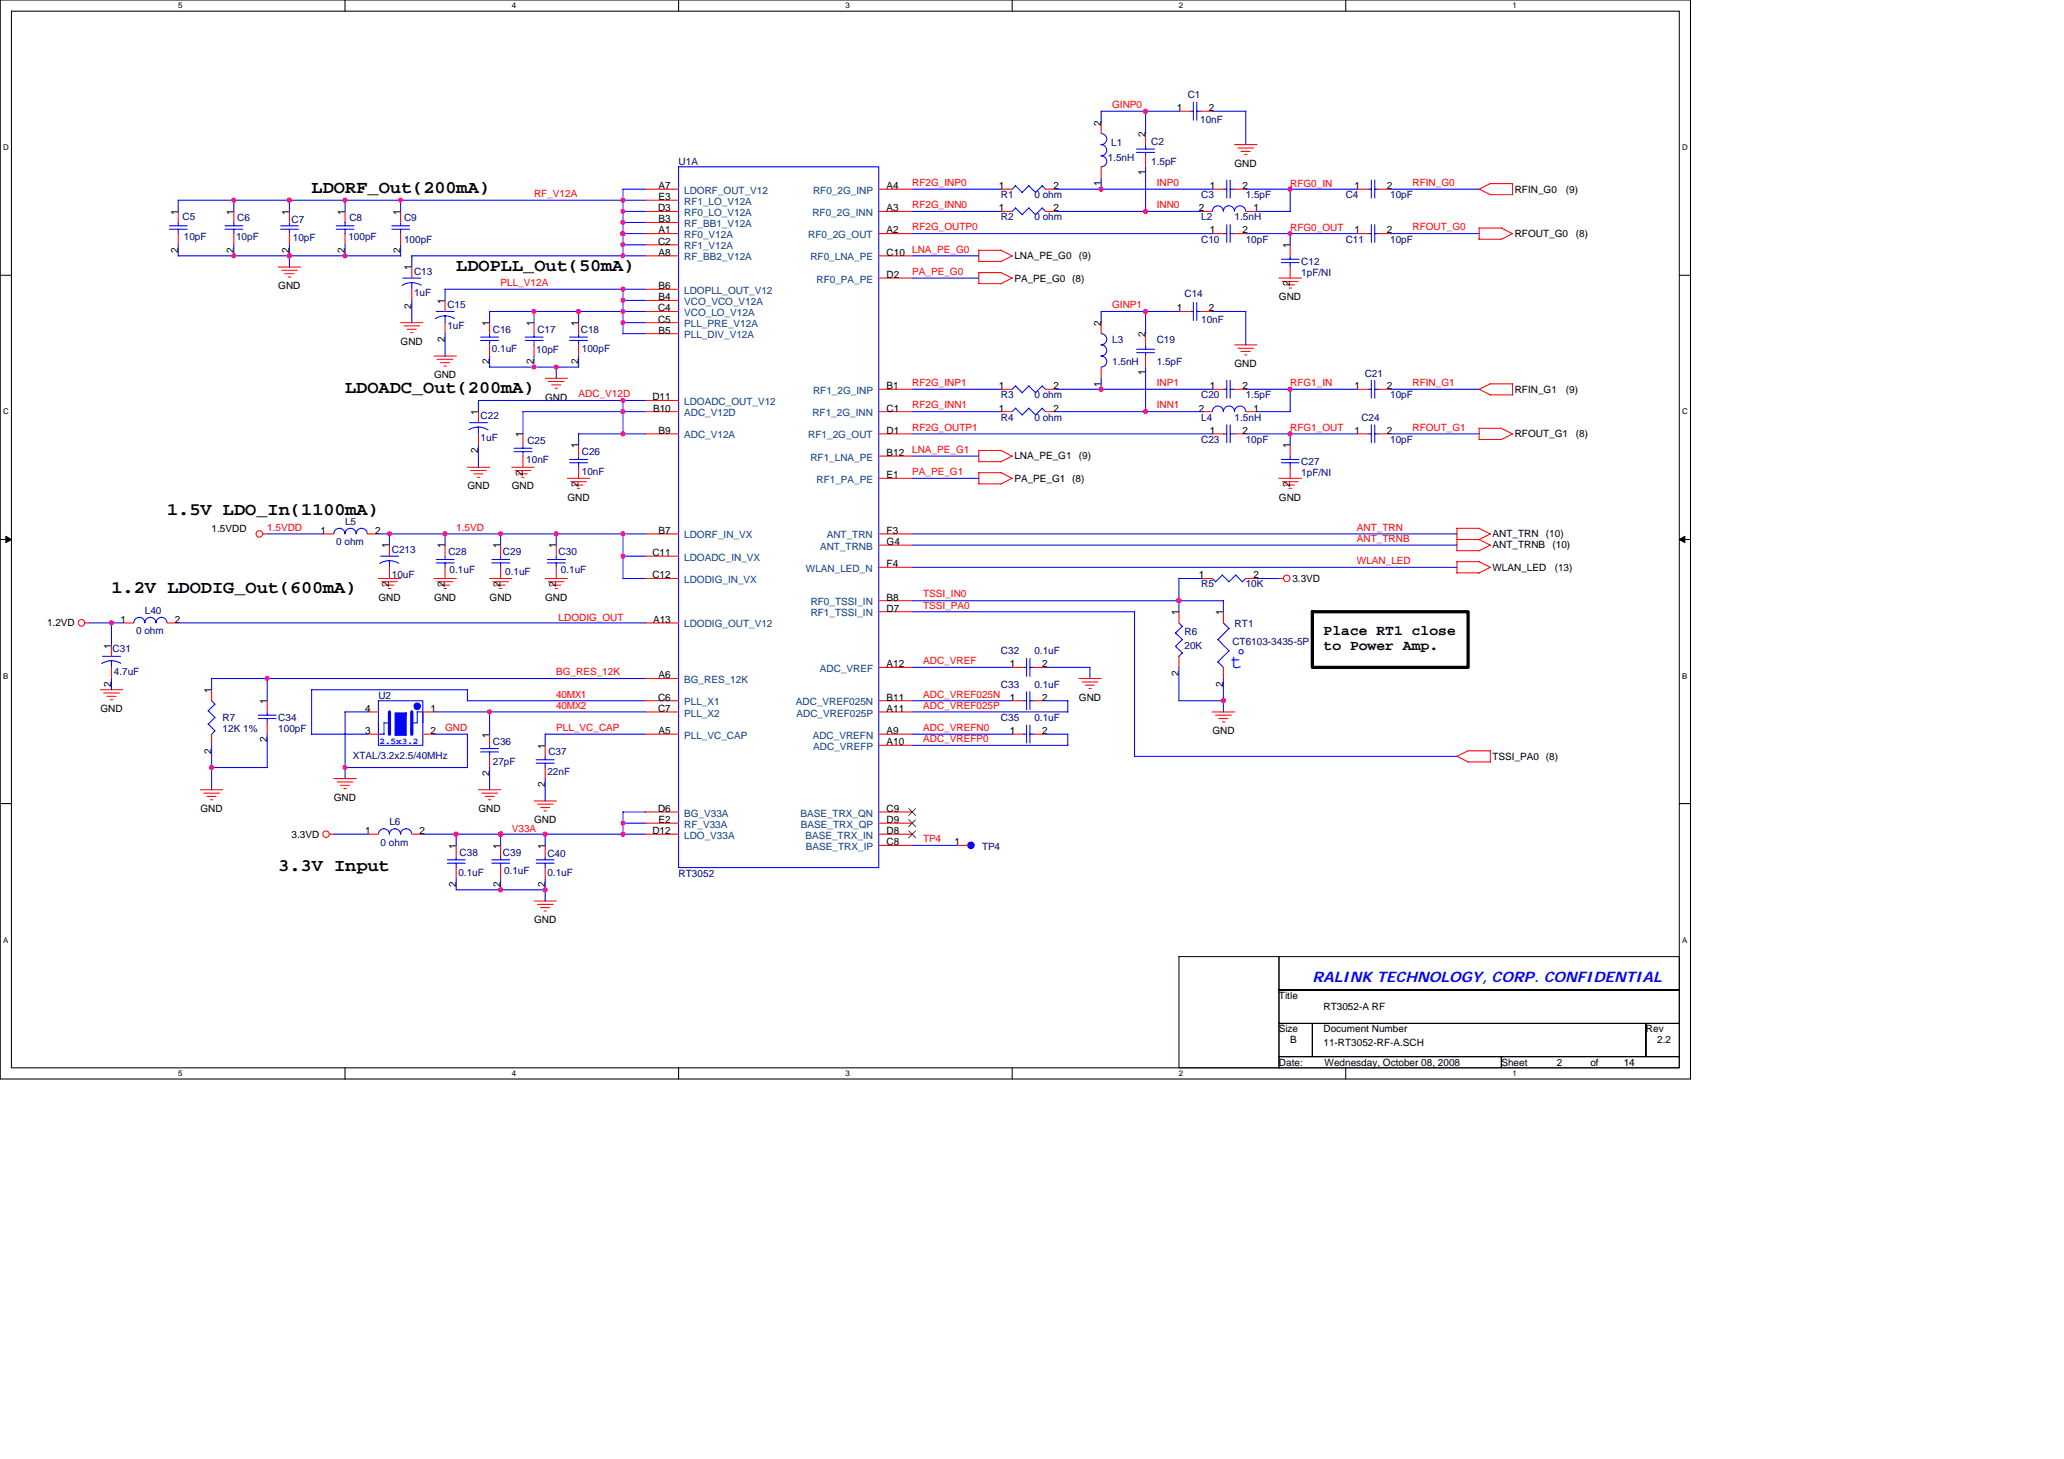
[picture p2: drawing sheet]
<svg xmlns="http://www.w3.org/2000/svg" width="297mm" height="210mm" viewBox="0 0 297 210" stroke-linecap="round" stroke-linejoin="round" font-family="sans-serif">
<path d="M0 0h243.3v155.2h-243.3zM1.6 1.6h240.1v152h-240.1z" fill="none" stroke="#000" stroke-width=".15"/>
<g fill="#fff">
<path d="M25.7 .2h.6v1.2h-.6z"/>
<path d="M25.7 153.8h.6v1.3h-.6z"/>
</g>
<path d="M49.7 0v1.6M49.7 153.6v1.6" fill="none" stroke="#000" stroke-width=".15"/>
<g fill="#fff">
<path d="M73.7 .2h.6v1.2h-.6z"/>
<path d="M73.7 153.8h.6v1.3h-.6z"/>
</g>
<path d="M97.7 0v1.6M97.7 153.6v1.6" fill="none" stroke="#000" stroke-width=".15"/>
<g fill="#fff">
<path d="M121.7 .2h.6v1.2h-.6z"/>
<path d="M121.7 153.8h.6v1.3h-.6z"/>
</g>
<path d="M145.7 0v1.6M145.7 153.6v1.6" fill="none" stroke="#000" stroke-width=".15"/>
<g fill="#fff">
<path d="M169.7 .2h.6v1.2h-.6z"/>
<path d="M169.7 153.8h.6v1.3h-.6z"/>
</g>
<path d="M193.7 0v1.6M193.7 153.6v1.6" fill="none" stroke="#000" stroke-width=".15"/>
<g fill="#fff">
<path d="M217.7 .2h.6v1.2h-.6z"/>
<path d="M217.7 153.8h.6v1.3h-.6z"/>
<path d="M.4 20.6h.8v1.3h-.8z"/>
<path d="M242.1 20.6h.8v1.3h-.8z"/>
<path d="M.4 58.6h.8v1.3h-.8z"/>
<path d="M242.1 58.6h.8v1.3h-.8z"/>
</g>
<path d="M0 39.6h1.6M241.7 39.6h1.6" fill="none" stroke="#000" stroke-width=".15"/>
<g fill="#fff">
<path d="M.4 96.6h.8v1.3h-.8z"/>
<path d="M242.1 96.6h.7v1.3h-.7z"/>
</g>
<path d="M0 77.6h1.6M241.7 77.6h1.6" fill="none" stroke="#000" stroke-width=".15"/>
<path d="M.8 77.2l.8 .4-.8 .5zM241.7 77.6l.8-.4v.9z" fill="#000" stroke="#000" stroke-width=".14"/>
<g fill="#fff">
<path d="M.4 134.6h.8v1.3h-.8z"/>
<path d="M242.1 134.6h.7v1.3h-.7z"/>
</g>
<path d="M0 115.6h1.6M241.7 115.6h1.6M169.7 137.6h14.4v16h-14.4zM184.1 137.6h57.6v4.8h-57.6zM184.1 142.4h57.6v4.8h-57.6zM184.1 147.2h4.8v4.8h-4.8zM184.1 152h32v1.6h-32zM188.9 147.2h48v4.8h-48zM216.1 152h25.6v1.6h-25.6zM236.9 147.2h4.8v4.8h-4.8z" fill="none" stroke="#000" stroke-width=".15"/>
<path d="M188.9 88h22.4v8h-22.4z" fill="none" stroke="#000" stroke-width=".47"/>
<g fill="none" stroke="#f00" stroke-width=".15">
<path d="M158.5 17.6v1.6M164.9 19.2v1.6M169.7 16h1.6M172.9 16h1.6M25.7 30.4v1.6M25.7 33.6v1.6M33.7 30.4v1.6M33.7 33.6v1.6M40 38.4h3.3M40.5 38.9h2.3M41 39.4h1.3M41.5 39.9h.3"/>
<path d="M41.7 30.4v1.6M41.7 33.6v1.6M49.7 30.4v1.6M49.7 33.6v1.6M57.7 30.4v1.6M57.7 33.6v1.6M59.3 38.4v1.6M92.9 33.6h4.8M92.9 30.4h4.8M92.9 27.2h4.8M92.9 36.8h4.8M92.9 28.8h4.8"/>
<path d="M92.9 32h4.8M92.9 35.2h4.8M126.5 33.6h4.8M126.5 30.4h4.8M126.5 27.2h4.8M126.5 36.8h4.8M140.9 36h3.2M140.9 36l-.1 1.6h3.3M144.1 30.4h1.6M144.1 27.2h1.6M144.1 36l1.6 .8M144.1 39.2l1.6 .8"/>
<path d="M144.1 39.2h-3.2v1.6h3.2M145.7 36.8l-1.7 .8M150.5 30.4h1.6M150.5 27.2h1.6M158.5 24v1.6M164.9 22.4v1.6M172.9 30.4h1.6M174.5 33.6h1.6M174.5 27.2h1.6M177.7 20.8h3.2M177.7 33.6h1.6M177.7 27.2h1.6"/>
<path d="M178.2 21.3h2.2M178.6 21.8h1.3M179.1 22.2h.3M179.3 30.4h1.6M185.7 35.2v1.6M185.7 38.4v1.6M195.3 33.6h1.6M195.3 27.2h1.6M198.5 33.6h1.6M198.5 27.2h1.6M212.8 27.2l1.7 .8h3.2M212.9 32.8h3.2"/>
<path d="M212.9 32.8v1.6M214.5 26.4h3.2M214.5 26.4l-1.6 .8M216.1 32.8l1.6 .8M217.7 33.6l-1.7 .8h-3.2M217.7 26.4v1.6M57.7 46.4h3.2M58.1 46.9h2.3M58.6 47.4h1.3M59.1 47.9h.3M59.3 41.6v1.6M62.5 51.2h3.2"/>
<path d="M62.9 51.7h2.3M63.4 52.2h1.3M63.9 52.7h.3M64 43.2v1.6M64 46.4v1.6M68.9 59.2v1.6M70.5 46.4v1.6M70.5 49.6v1.6M76.9 46.4v1.6M76.9 49.6v1.6M78.5 54.4h3.2M78.9 54.9h2.3"/>
<path d="M79.4 55.4h1.3M79.9 55.9h.3M83.3 46.4v1.6M83.3 49.6v1.6M92.9 46.4h4.8M92.9 59.2h4.8M92.9 43.2h4.8M92.9 44.8h4.8M92.9 48h4.8M92.9 41.6h4.8M92.9 57.6h4.8M126.5 40h4.8"/>
<path d="M126.5 59.2h4.8M126.5 56h4.8M144.1 59.2h1.6M144.1 56h1.6M145.7 40l-1.7 .8M150.5 59.2h1.6M150.5 56h1.6M158.5 46.4v1.6M158.5 52.8v1.6M164.9 48v1.6M164.9 51.2v1.6M169.7 44.8h1.6"/>
<path d="M172.9 59.2h1.6M172.9 44.8h1.6M174.5 56h1.6M177.7 49.6h3.2M177.7 56h1.6M178.2 50.1h2.2M178.6 50.6h1.3M179.1 51.1h.3M179.3 59.2h1.6M184.1 40h3.2M184.5 40.5h2.3M185 41h1.3"/>
<path d="M185.5 41.4h.4M195.3 56h1.6M198.5 56h1.6M212.8 56l1.7 .8h3.2M214.5 55.2h3.2M214.5 55.2l-1.6 .8M217.7 55.2v1.6M37.8 76.8h.7M46.5 76.8h1.5M52.8 76.8h1.7M56 78.4v1.6M64 78.4v1.6"/>
<path d="M67.3 67.2h3.2M67.7 67.7h2.3M68.2 68.2h1.3M68.7 68.7h.3M68.9 62.4v1.6M72 78.4v1.6M73.7 67.2h3.2M74.1 67.7h2.3M74.6 68.2h1.3M75.1 68.7h.3M75.3 62.4v1.6M75.3 65.6v1.6"/>
<path d="M80 78.4v1.6M81.7 68.8h3.2M82.1 69.3h2.3M82.6 69.8h1.3M83.1 70.3h.3M83.3 64v1.6M83.3 67.2v1.6M92.9 76.8h4.8M92.9 62.4h4.8M126.5 76.8h4.8M126.5 68.8h4.8M126.5 62.4h4.8"/>
<path d="M126.5 65.6h4.8M126.5 78.4h4.8M144.1 68l1.6 .8-1.7 .8M144.1 64.8l1.6 .8-1.7 .8M144.1 64.8h-3.2v1.6h3.2M144.1 68h-3.2v1.6h3.2M174.5 62.4h1.6M177.7 62.4h1.6M184.1 68.8h3.2M184.5 69.3h2.3M185 69.8h1.3M185.5 70.3h.4"/>
<path d="M185.7 64v1.6M185.7 67.2v1.6M195.3 62.4h1.6M198.5 62.4h1.6M209.7 77.6h3.2l1.6 .8M209.7 79.2h3.2M209.7 76v3.2M209.7 76h3.2l1.6 .8M212.8 63.2h3.3M212.9 61.6v1.6M212.9 61.6h3.2M214.5 78.4l-1.7 .8"/>
<path d="M214.5 76.8l-1.7 .8M216.1 61.6l1.6 .8M217.7 62.4l-1.7 .8M12.2 89.6h.7M14.5 99.2h3.2M14.9 99.7h2.3M16 92.8v1.6M16 96v1.6M17.6 89.6h1.7M24 89.6h1.7M30.5 99.2v1.6M54.5 83.2h3.2"/>
<path d="M54.9 83.7h2.3M55.4 84.2h1.3M55.9 84.7h.3M56 81.6v1.6M62.5 83.2h3.2M62.9 83.7h2.3M63.4 84.2h1.3M63.9 84.7h.3M64 81.6v1.6M70.5 83.2h3.2M70.9 83.7h2.3M71.4 84.2h1.3"/>
<path d="M71.9 84.7h.3M72 81.6v1.6M78.5 83.2h3.2M78.9 83.7h2.3M79.4 84.2h1.3M79.9 84.7h.3M80 81.6v1.6M92.9 83.2h4.8M92.9 89.6h4.8M92.9 97.6h4.8M92.9 80h4.8M126.5 96h4.8"/>
<path d="M126.5 86.4h4.8M126.5 81.6h4.8M126.5 88h4.8M145.7 96h1.6M148.9 96h1.6M155.3 97.6h3.2M155.7 98.1h2.3M156.2 98.6h1.3M156.7 99.1h.4M169.7 88v1.6M169.7 94.4v1.6M172.9 83.2h1.6"/>
<path d="M176.1 88v1.6M176.1 96v1.6M179.3 83.2h1.6M184 83.2h.7M209.7 82.4h3.2M214.5 81.6l-1.7 .8M214.5 81.6l-1.6-.8h-3.2v1.6M15.4 100.2h1.3M15.9 100.7h.3M28.8 113.6h3.3M29.3 114.1h2.3M29.8 114.6h1.3"/>
<path d="M30.3 115.1h.3M30.5 105.6v1.6M38.5 100.8v1.6M38.5 104v1.6M48 112h3.3M48.5 112.5h2.3M49 113h1.3M49.5 113.5h.3M52.8 102.4h1.7M52.8 105.6h1.7M60.9 102.4h1.6M60.9 105.6h1.6"/>
<path d="M68.9 113.6h3.2M69.3 114.1h2.3M69.8 114.6h1.3M70.3 115.1h.3M70.5 105.6v1.6M70.5 108.8v1.6M76.9 115.2h3.2M77.3 115.7h2.3M77.8 116.2h1.3M78.3 116.7h.3M78.5 107.2v1.6M78.5 110.4v1.6"/>
<path d="M92.9 102.4h4.8M92.9 105.6h4.8M92.9 116.8h4.8M92.9 118.4h4.8M92.9 100.8h4.8M126.5 102.4h4.8M126.5 105.6h4.8M126.5 116.8h4.8M126.5 118.4h4.8M126.5 100.8h4.8M126.5 107.2h4.8M145.7 105.6h1.6"/>
<path d="M145.7 100.8h1.6M148.9 105.6h1.6M148.9 100.8h1.6M174.5 102.4h3.2M174.9 102.9h2.3M175.4 103.4h1.3M175.9 103.9h.4M211.3 108h3.2M211.3 108l-1.6 .8M214.5 108v1.6h-3.2l-1.6-.8M47.4 120h.7M52.8 120h1.7"/>
<path d="M59.3 120h1.6M65.7 121.6v1.6M65.7 124.8v1.6M72 121.6v1.6M72 124.8v1.6M76.9 129.6h3.2M77.3 130.1h2.3M77.8 130.6h1.3M78.3 131.1h.3M78.5 121.6v1.6M78.5 124.8v1.6M92.9 120h4.8"/>
<path d="M126.5 120h4.8M126.5 121.6h4.8M137.7 121.6h1.6"/>
<circle cx="37.3" cy="76.8" r=".47"/>
<circle cx="11.7" cy="89.6" r=".47"/>
<circle cx="185.2" cy="83.2" r=".47"/>
<circle cx="46.9" cy="120" r=".47"/>
</g>
<g fill="#00f" stroke="#00f" stroke-width=".15">
<path d="M56.9 102.6v3.2h1.6v-3.2z" fill-rule="evenodd"/>
<circle cx="139.7" cy="121.6" r=".47"/>
<circle cx="60" cy="101.6" r=".47"/>
</g>
<g fill="none" stroke="#00f" stroke-width=".15">
<path d="M158.5 19.2a.79 .79 0 0 1 .8 .8 .79 .79 0 0 1-.8 .8 .8 .8 0 0 1 .8 .8 .8 .8 0 0 1-.8 .8 .79 .79 0 0 1 .8 .8 .79 .79 0 0 1-.8 .8M164.9 16v3.2M169.7 16h-11.2v1.6M171.3 16h.4M171.7 14.7v2.6M172.2 14.7v2.6M172.2 16h.7M174.5 16h4.8M179.3 16v4.8M24.4 32.5h2.5M24.4 33h2.5M25.7 32v.5"/>
<path d="M25.7 33v.6M25.7 35.2v1.6M25.7 36.8h32M32.4 32.5h2.5M32.4 33h2.5M33.7 28.8v1.6M33.7 32v.5M33.7 33v.6M33.7 35.2v1.6M40.4 32.5h2.5M40.4 33h2.5M41.7 28.8v1.6"/>
<path d="M41.7 32v.5M41.7 33v.6M41.7 35.2v3.2M48.4 32.5h2.5M48.4 33h2.5M49.7 28.8v1.6M49.7 32v.5M49.7 33v.6M49.7 35.2v1.6M56.4 32.5h2.5M56.4 33h2.5M57.7 28.8v1.6"/>
<path d="M57.7 32v.5M57.7 33v.6M57.7 35.2v1.6M89.7 33.6h3.2M89.7 30.4h3.2M89.7 35.2h3.2M89.7 32h3.2M92.9 27.2h-3.2v9.6M92.9 28.8h-67.2v1.6M92.9 36.8h-33.6v1.6M97.7 24h28.8v100.8h-28.8zM131.3 33.6h43.2"/>
<path d="M131.3 27.2h12.8M131.3 30.4h12.8M131.3 36.8h9.6M146.2 29.9l.9 1M146.2 29.9l-.5 .5M146.2 26.7l-.5 .5M148.1 29.9l1 1M148.1 26.7l1 1M148.1 29.9l-1 1M148.1 26.7l-1 1-.9-1M150 29.9l.5 .5M150 26.7l.5 .5"/>
<path d="M150 29.9l-1 1M150 26.7l-1 1M152.1 27.2h22.4M152.1 30.4h20.8M158.5 25.6v1.6M163.6 21.9h2.6M163.6 21.4h2.6M164.9 20.8v.6M164.9 21.9v.5M164.9 24v6.4M174.5 30.4a.79 .79 0 0 1 .8-.8 .79 .79 0 0 1 .8 .8 .8 .8 0 0 1 .8-.8 .8 .8 0 0 1 .8 .8 .8 .8 0 0 1 .8-.8 .8 .8 0 0 1 .8 .8M176 33.6h.5"/>
<path d="M176 27.2h.5M176.5 25.9v2.6M176.5 32.3v2.6M177 33.6h.7M177 25.9v2.6M177 32.3v2.6M177 27.2h.7M179.3 33.6h16M179.3 27.2h16M180.9 30.4h4.8M184.4 37.3h2.6M184.4 37.8h2.6"/>
<path d="M185.7 27.2v3.2M185.7 33.6v1.6M185.7 36.8v.5M185.7 37.8v.6M196.8 33.6h.6M196.8 27.2h.6M197.4 25.9v2.6M197.4 32.3v2.6M197.8 33.6h.7M197.8 25.9v2.6M197.8 32.3v2.6M197.8 27.2h.7"/>
<path d="M200.1 33.6h12.8M200.1 27.2h12.8M58 40h2.6M59.3 40.7v.9M59.3 43.2v3.2M60.6 41l-.6-.2-.8-.1a2.43 2.43 0 0 0-1.3 .4M62.7 45.8a2.43 2.43 0 0 1 1.3-.4l.8 .1 .6 .3M62.8 44.8h2.6M64 45.4v1M64 48v3.2M69.2 48.5h2.6M69.2 49h2.6"/>
<path d="M70.5 48v.5M70.5 49v.6M70.5 51.2v1.6h12.8M75.6 48.5h2.6M75.6 49h2.6M76.9 44.8v1.6M76.9 48v.5M76.9 49v.6M76.9 51.2v1.6M80 52.8v1.6M82 48.5h2.6M82 49h2.6"/>
<path d="M83.3 44.8v1.6M83.3 48v.5M83.3 49v.6M83.3 51.2v1.6M89.7 41.6v6.4M89.7 57.6v4.8M89.7 43.2h3.2M89.7 48h3.2M89.7 46.4h3.2M92.9 44.8h-22.4v1.6M92.9 41.6h-28.9v1.6M92.9 57.6h-24v1.6"/>
<path d="M92.9 59.2h-17.6v3.2M131.3 56h12.8M131.3 40h9.6M131.3 59.2h12.8M146.2 58.7l.9 1M146.2 55.5l.9 1M146.2 58.7l-.5 .5M146.2 55.5l-.5 .5M148.1 58.7l1 1M148.1 55.5l1 1M148.1 58.7l-1 1M148.1 55.5l-1 1"/>
<path d="M150 58.7l.5 .5M150 55.5l.5 .5M150 58.7l-1 1M150 55.5l-1 1M152.1 56h22.4M152.1 59.2h20.8M158.5 48a.8 .8 0 0 1 .8 .8 .8 .8 0 0 1-.8 .8 .8 .8 0 0 1 .8 .8 .8 .8 0 0 1-.8 .8 .79 .79 0 0 1 .8 .8 .79 .79 0 0 1-.8 .8M158.5 54.4v1.6M163.6 50.7h2.6M163.6 50.2h2.6M164.9 44.8v3.2M164.9 49.6v.6"/>
<path d="M164.9 50.7v.5M164.9 52.8v6.4M169.7 44.8h-11.2v1.6M171.3 44.8h.4M171.7 43.5v2.6M172.2 44.8h.7M172.2 43.5v2.6M174.5 59.2a.79 .79 0 0 1 .8-.8 .79 .79 0 0 1 .8 .8 .8 .8 0 0 1 .8-.8 .8 .8 0 0 1 .8 .8 .8 .8 0 0 1 .8-.8 .8 .8 0 0 1 .8 .8M174.5 44.8h4.8M176 56h.5M176.5 54.7v2.6M177 54.7v2.6"/>
<path d="M177 56h.7M179.3 56h16M179.3 44.8v4.8M180.9 59.2h4.8M185.7 56v3.2M196.8 56h.6M197.4 54.7v2.6M197.8 54.7v2.6M197.8 56h.7M200.1 56h12.8M38.5 76.8h8M48 76.8a.8 .8 0 0 1 .8-.8 .8 .8 0 0 1 .9 .8 .8 .8 0 0 1 .8-.8 .8 .8 0 0 1 .8 .8 .79 .79 0 0 1 .8-.8 .79 .79 0 0 1 .7 .8"/>
<path d="M54.5 76.8h38.4M56 76.8v1.6M64 76.8v1.6M64 80v.5M67.5 61.8a2.43 2.43 0 0 1 1.3-.4l.8 .1 .6 .3M67.6 60.8h2.6M68.9 61.4v1M68.9 64v3.2M72 76.8v1.6M72 80v.5M74 64.5h2.6M74 65h2.6"/>
<path d="M75.3 64v.5M75.3 65v.6M80 76.8v1.6M80 80v.5M82 66.1h2.6M82 66.6h2.6M83.3 65.6v.5M83.3 66.6v.6M89.7 76.8v6.4M92.9 62.4h-9.6v1.6M131.3 62.4h43.2M131.3 78.4h78.4"/>
<path d="M131.3 76.8h78.4M131.3 65.6h9.6M131.3 68.8h9.6M176 62.4h.5M176.5 61.1v2.6M177 61.1v2.6M177 62.4h.7M179.3 62.4h16M184.4 66.1h2.6M184.4 66.6h2.6M185.7 62.4v1.6M185.7 65.6v.5"/>
<path d="M185.7 66.6v.6M196.8 62.4h.6M197.4 61.1v2.6M197.8 61.1v2.6M197.8 62.4h.7M200.1 62.4h12.8M12.8 89.6h4.8M14.8 94.4h2.6M16 89.6v3.2M16 95.1v.9M16 97.6v1.7M17.4 95.4l-.6-.2-.8-.1a2.43 2.43 0 0 0-1.4 .4"/>
<path d="M19.3 89.6a.79 .79 0 0 1 .8-.8 .79 .79 0 0 1 .7 .8 .8 .8 0 0 1 .9-.8 .8 .8 0 0 1 .8 .8 .79 .79 0 0 1 .7-.8 .79 .79 0 0 1 .8 .8M25.7 89.6h67.2M38.5 97.6v3.2M54.8 80h2.6M56 80.7v.9M57.4 81l-.6-.2-.8-.1a2.43 2.43 0 0 0-1.4 .4M62.8 80.5h2.6M62.8 81h2.6M64 81v.6M70.8 80.5h2.6M70.8 81h2.6M72 81v.6"/>
<path d="M78.8 80.5h2.6M78.8 81h2.6M80 81v.6M89.7 80h3.2M89.7 83.2h3.2M92.9 97.6h-62.4v1.7M131.3 96h14.4M131.3 86.4h44.8M131.3 81.6h78.4M131.3 88h32M147.3 96h.4M147.7 94.7v2.6"/>
<path d="M147.7 99.5v2.6M148.2 94.7v2.6M148.2 99.5v2.6M148.2 96h.7M150.5 96h6.4v1.6M163.3 88v20.8h46.4M169.2 91.1l1 .9M169.2 93l1 1M169.7 89.6l.5 .5M169.7 96v4.8M170.2 90.1l-1 1M170.2 92l-1 1"/>
<path d="M170.2 93.9l-.6 .5M172.9 83.2h-3.2v4.8M174.5 83.2l.5 .5M175.3 92l1.6 1.6M175.3 95.2l.8 .8M175.9 82.7l1 1M175.9 82.7l-1 1M176.1 89.6l.8 .8M176.1 86.4v1.6M176.1 97.6v4.8M176.9 90.4l-1.6 1.6M176.9 93.6l-1.6 1.6"/>
<path d="M177.8 82.7l1 1M177.9 82.7l-1 1M179.3 83.2l-.5 .5M180.9 83.2h3.2M30 102.3l.9 1M30 104.2l.9 1M30.5 100.8l.4 .5M30.5 107.2v6.4M30.5 110.4h8M30.9 101.3l-1 1M30.9 103.2l-1 1M30.9 105.1l-.5 .5"/>
<path d="M37.2 102.9h2.5M37.2 103.4h2.5M38.5 102.4v.5M38.5 103.4v.6M38.5 105.6v4.8M49.7 110.4h17.6M52.9 102.4h-3.2v9.6M54.5 100.8h6.4v6.4h-6.4zM54.5 120a.79 .79 0 0 1 .8-.8 .79 .79 0 0 1 .7 .8 .81 .81 0 0 1 .9-.8 .81 .81 0 0 1 .8 .8 .81 .81 0 0 1 .8-.8 .81 .81 0 0 1 .8 .8M54.5 104v1.6h.8M55.3 104h.8M55.3 104v1.6"/>
<path d="M60 102.4h.9v1.6M60 102.4v1.6h-.8M62.5 105.6h4.8v4.8M62.5 102.4h30.4M67.3 100.8v-1.6h-22.5v6.4h8.1M67.3 100.8h25.6M69.2 107.7h2.6M69.2 108.2h2.6M70.5 102.4v3.2M70.5 107.2v.5M70.5 108.2v.6M70.5 110.4v3.2"/>
<path d="M77.2 109.3h2.6M77.2 109.8h2.6M78.5 105.6h14.4M78.5 105.6v1.6M78.5 108.8v.5M78.5 109.8v.6M78.5 112v3.3M89.7 118.4h3.2M92.9 116.8h-3.2v3.2M131.3 105.6h14.4M131.3 102.4h22.4M131.3 100.8h14.4"/>
<path d="M131.3 107.2h22.4M147.3 105.6h.4M147.3 100.8h.4M147.7 104.3v2.6M148.2 105.6h.7M148.2 104.3v2.6M148.2 100.8h.7M150.5 105.6h3.2M150.5 100.8h3.2M153.7 100.8v1.6M153.7 105.6v1.7M169.7 100.8h6.4"/>
<path d="M48 120h4.9M60.9 120h32M64.4 123.7h2.5M64.4 124.2h2.5M65.7 120v1.6M65.7 123.2v.5M65.7 124.2v.6M65.7 126.4v1.6M65.7 128h12.8M70.8 123.7h2.6M70.8 124.2h2.6M72 120v1.6"/>
<path d="M72 123.2v.5M72 124.2v.6M72 126.4v1.6M77.2 123.7h2.6M77.2 124.2h2.6M78.5 120v1.6M78.5 123.2v.5M78.5 124.2v.6M78.5 126.4v3.2M131.3 121.6h6.4"/>
<circle cx="178.6" cy="93.8" r=".32"/>
</g>
<path d="M56 102.4v3.2M59.3 102.4v3.2" fill="none" stroke="#00f" stroke-width=".47"/>
<path d="M130.8 116.3l1 1M130.8 117.9l1 1M130.8 119.5l1 1M131.8 116.3l-1 1M131.8 117.9l-1 1M131.8 119.5l-1 1" fill="none" stroke="#804000" stroke-width=".14"/>
<g fill="#f0f" stroke="#f0f" stroke-width=".15">
<circle cx="185.7" cy="27.2" r=".32"/>
<circle cx="164.9" cy="30.4" r=".31"/>
<circle cx="164.8" cy="16" r=".32"/>
<circle cx="185.7" cy="33.6" r=".31"/>
<circle cx="33.6" cy="36.8" r=".31"/>
<circle cx="158.5" cy="27.2" r=".32"/>
<circle cx="89.6" cy="33.6" r=".31"/>
<circle cx="89.6" cy="35.2" r=".32"/>
<circle cx="57.6" cy="28.8" r=".31"/>
<circle cx="49.6" cy="28.8" r=".31"/>
<circle cx="33.6" cy="28.8" r=".31"/>
<circle cx="89.6" cy="28.8" r=".31"/>
<circle cx="89.6" cy="36.8" r=".31"/>
<circle cx="89.6" cy="57.6" r=".31"/>
<circle cx="89.6" cy="30.4" r=".31"/>
<circle cx="89.6" cy="46.4" r=".31"/>
<circle cx="76.8" cy="44.8" r=".31"/>
<circle cx="83.2" cy="44.8" r=".31"/>
<circle cx="38.4" cy="97.6" r=".31"/>
<circle cx="169.7" cy="86.4" r=".31"/>
<circle cx="89.6" cy="120" r=".32"/>
<circle cx="89.6" cy="32" r=".32"/>
<circle cx="89.6" cy="41.6" r=".31"/>
<circle cx="89.6" cy="118.4" r=".31"/>
<circle cx="70.4" cy="102.4" r=".31"/>
<circle cx="41.6" cy="28.8" r=".31"/>
<circle cx="89.6" cy="43.2" r=".32"/>
<circle cx="185.7" cy="62.4" r=".31"/>
<circle cx="185.7" cy="56" r=".32"/>
<circle cx="158.5" cy="56" r=".32"/>
<circle cx="164.8" cy="59.2" r=".32"/>
<circle cx="164.9" cy="44.8" r=".31"/>
<circle cx="80.1" cy="76.8" r=".31"/>
<circle cx="72.1" cy="76.8" r=".31"/>
<circle cx="89.6" cy="76.8" r=".31"/>
<circle cx="89.6" cy="80" r=".32"/>
<circle cx="56" cy="76.8" r=".31"/>
<circle cx="89.6" cy="44.8" r=".31"/>
<circle cx="64.1" cy="76.8" r=".31"/>
<circle cx="16" cy="89.6" r=".31"/>
<circle cx="65.6" cy="120" r=".32"/>
<circle cx="72" cy="120" r=".32"/>
<circle cx="72" cy="128" r=".32"/>
<circle cx="78.4" cy="128" r=".32"/>
<circle cx="78.4" cy="120" r=".32"/>
<circle cx="49.6" cy="110.4" r=".31"/>
<circle cx="30.4" cy="110.4" r=".31"/>
<circle cx="89.6" cy="59.2" r=".32"/>
<circle cx="41.6" cy="36.8" r=".31"/>
<circle cx="176.1" cy="100.8" r=".31"/>
<circle cx="49.6" cy="36.8" r=".31"/>
<circle cx="89.6" cy="62.4" r=".31"/>
<circle cx="76.8" cy="52.8" r=".31"/>
<circle cx="80.1" cy="52.8" r=".31"/>
</g>
<text font-size="2.9" fill="#00f" x="177" y="96.1">t</text>
<g font-size="2.6">
<text x="44.8" y="27.7">LDORF_Out(200mA)</text>
<text x="65.7" y="38.9">LDOPLL_Out(50mA)</text>
<text x="49.7" y="56.6">LDOADC_Out(200mA)</text>
<text x="24" y="74.1">1.5V LDO_In(1100mA)</text>
<text x="16" y="85.4">1.2V LDODIG_Out(600mA)</text>
<text x="40" y="125.4">3.3V Input</text>
</g>
<g font-size="2.1">
<text x="190.5" y="91.4">Place RT1 close</text>
<text x="190.5" y="93.5">to Power Amp.</text>
</g>
<text font-size="2.1" fill="#00f" x="188.9" y="141.3">RALINK TECHNOLOGY, CORP. CONFIDENTIAL</text>
<g font-size="1.4" fill="#f00">
<text x="160.1" y="15.5">GINP0</text>
<text x="76.9" y="28.3">RF_V12A</text>
<text x="131.3" y="30">RF2G_INN0</text>
<text x="131.3" y="26.7">RF2G_INP0</text>
<text x="166.5" y="26.7">INP0</text>
<text x="166.5" y="30">INN0</text>
<text x="185.7" y="26.9">RFG0_IN</text>
<text x="203.3" y="26.7">RFIN_G0</text>
<text x="131.3" y="33.1">RF2G_OUTP0</text>
<text x="185.7" y="33.3">RFG0_OUT</text>
<text x="203.3" y="33.1">RFOUT_G0</text>
<text x="72" y="41.1">PLL_V12A</text>
<text x="131.3" y="39.5">PA_PE_G0</text>
<text x="131.3" y="36.3">LNA_PE_G0</text>
<text x="160.1" y="44.3">GINP1</text>
<text x="83.3" y="57.1">ADC_V12D</text>
<text x="131.3" y="55.5">RF2G_INP1</text>
<text x="131.3" y="58.7">RF2G_INN1</text>
<text x="166.5" y="58.7">INN1</text>
<text x="166.5" y="55.5">INP1</text>
<text x="185.7" y="55.5">RFG1_IN</text>
<text x="203.3" y="55.5">RFIN_G1</text>
<text x="131.3" y="65.2">LNA_PE_G1</text>
<text x="131.3" y="62">RF2G_OUTP1</text>
<text x="185.7" y="62">RFG1_OUT</text>
<text x="203.3" y="62">RFOUT_G1</text>
<text x="131.3" y="68.3">PA_PE_G1</text>
<text x="38.5" y="76.3">1.5VDD</text>
<text x="65.7" y="76.3">1.5VD</text>
<text x="195.3" y="76.3">ANT_TRN</text>
<text x="195.3" y="78">ANT_TRNB</text>
<text x="195.3" y="81.2">WLAN_LED</text>
<text x="80.4" y="89.3">LDODIG_OUT</text>
<text x="132.9" y="87.5">TSSI_PA0</text>
<text x="132.9" y="86">TSSI_IN0</text>
<text x="132.9" y="95.5">ADC_VREF</text>
<text x="80" y="97.2">BG_RES_12K</text>
<text x="80" y="100.4">40MX1</text>
<text x="80" y="102">40MX2</text>
<text x="132.9" y="100.4">ADC_VREF025N</text>
<text x="132.9" y="102">ADC_VREF025P</text>
<text x="64" y="105.2">GND</text>
<text x="80" y="105.2">PLL_VC_CAP</text>
<text x="132.9" y="105.2">ADC_VREFN0</text>
<text x="132.9" y="106.7">ADC_VREFP0</text>
<text x="73.7" y="119.7">V33A</text>
<text x="132.9" y="121.2">TP4</text>
</g>
<g font-size="1.4">
<text x="169.4" y="16">1</text>
<text x="174" y="16">2</text>
<text x="158.5" y="18.1" transform="rotate(-90 158.5 18.1)">2</text>
<text x="164.8" y="19.7" transform="rotate(-90 164.8 19.7)">2</text>
<text x="94.8" y="28.8">E3</text>
<text x="94.8" y="27.2">A7</text>
<text x="127.6" y="27.2">A4</text>
<text x="143.7" y="27.2">1</text>
<text x="151.6" y="27.2">2</text>
<text x="158.5" y="26.8" transform="rotate(-90 158.5 26.8)">1</text>
<text x="164.8" y="25.2" transform="rotate(-90 164.8 25.2)">1</text>
<text x="174.1" y="27.2">1</text>
<text x="177.7" y="24">GND</text>
<text x="178.8" y="27.2">2</text>
<text x="194.9" y="27.2">1</text>
<text x="199.6" y="27.2">2</text>
<text x="218" y="27.7">RFIN_G0</text>
<text x="225.4" y="27.7">(9)</text>
<text x="25.6" y="30.9" transform="rotate(-90 25.6 30.9)">1</text>
<text x="33.6" y="30.9" transform="rotate(-90 33.6 30.9)">1</text>
<text x="41.6" y="30.9" transform="rotate(-90 41.6 30.9)">1</text>
<text x="49.6" y="30.9" transform="rotate(-90 49.6 30.9)">1</text>
<text x="57.6" y="30.9" transform="rotate(-90 57.6 30.9)">1</text>
<text x="94.7" y="30.4">D3</text>
<text x="94.7" y="35.2">C2</text>
<text x="94.8" y="32">B3</text>
<text x="94.8" y="33.6">A1</text>
<text x="127.6" y="30.4">A3</text>
<text x="127.6" y="33.6">A2</text>
<text x="143.7" y="30.4">1</text>
<text x="151.6" y="30.4">2</text>
<text x="172.5" y="30.4">2</text>
<text x="174.1" y="33.6">1</text>
<text x="178.8" y="33.6">2</text>
<text x="180.4" y="30.4">1</text>
<text x="185.6" y="35.7" transform="rotate(-90 185.6 35.7)">1</text>
<text x="194.9" y="33.6">1</text>
<text x="199.6" y="33.6">2</text>
<text x="218" y="34.1">RFOUT_G0</text>
<text x="226.8" y="34.1">(8)</text>
<text x="25.6" y="36.4" transform="rotate(-90 25.6 36.4)">2</text>
<text x="33.6" y="36.4" transform="rotate(-90 33.6 36.4)">2</text>
<text x="40" y="41.6">GND</text>
<text x="41.6" y="36.4" transform="rotate(-90 41.6 36.4)">2</text>
<text x="49.6" y="36.4" transform="rotate(-90 49.6 36.4)">2</text>
<text x="57.6" y="36.4" transform="rotate(-90 57.6 36.4)">2</text>
<text x="59.2" y="38.9" transform="rotate(-90 59.2 38.9)">1</text>
<text x="94.8" y="41.6">B6</text>
<text x="94.8" y="36.8">A8</text>
<text x="127.6" y="36.8">C10</text>
<text x="127.6" y="40">D2</text>
<text x="146" y="37.3">LNA_PE_G0</text>
<text x="146" y="40.5">PA_PE_G0 (8)</text>
<text x="155.3" y="37.3">(9)</text>
<text x="185.6" y="41.2" transform="rotate(-90 185.6 41.2)">2</text>
<text x="59.2" y="44.4" transform="rotate(-90 59.2 44.4)">2</text>
<text x="64" y="43.7" transform="rotate(-90 64 43.7)">1</text>
<text x="70.4" y="46.9" transform="rotate(-90 70.4 46.9)">1</text>
<text x="76.8" y="46.9" transform="rotate(-90 76.8 46.9)">1</text>
<text x="83.2" y="46.9" transform="rotate(-90 83.2 46.9)">1</text>
<text x="94.7" y="44.8">C4</text>
<text x="94.7" y="46.4">C5</text>
<text x="94.8" y="43.2">B4</text>
<text x="94.8" y="48">B5</text>
<text x="158.5" y="46.9" transform="rotate(-90 158.5 46.9)">2</text>
<text x="169.4" y="44.8">1</text>
<text x="174" y="44.8">2</text>
<text x="184.1" y="43.2">GND</text>
<text x="57.7" y="49.6">GND</text>
<text x="64" y="49.2" transform="rotate(-90 64 49.2)">2</text>
<text x="70.4" y="52.4" transform="rotate(-90 70.4 52.4)">2</text>
<text x="76.8" y="52.4" transform="rotate(-90 76.8 52.4)">2</text>
<text x="83.2" y="52.4" transform="rotate(-90 83.2 52.4)">2</text>
<text x="164.8" y="48.5" transform="rotate(-90 164.8 48.5)">2</text>
<text x="177.7" y="52.8">GND</text>
<text x="62.5" y="54.4">GND</text>
<text x="68.8" y="59.7" transform="rotate(-90 68.8 59.7)">1</text>
<text x="78.5" y="57.6">GND</text>
<text x="93.9" y="57.6">D11</text>
<text x="94" y="59.2">B10</text>
<text x="127.6" y="56">B1</text>
<text x="127.6" y="59.2">C1</text>
<text x="143.7" y="59.2">1</text>
<text x="143.7" y="56">1</text>
<text x="151.6" y="59.2">2</text>
<text x="151.6" y="56">2</text>
<text x="158.5" y="55.6" transform="rotate(-90 158.5 55.6)">1</text>
<text x="164.8" y="54" transform="rotate(-90 164.8 54)">1</text>
<text x="172.5" y="59.2">2</text>
<text x="174.1" y="56">1</text>
<text x="178.8" y="56">2</text>
<text x="180.4" y="59.2">1</text>
<text x="194.9" y="56">1</text>
<text x="199.6" y="56">2</text>
<text x="218" y="56.5">RFIN_G1</text>
<text x="225.4" y="56.5">(9)</text>
<text x="68.8" y="65.2" transform="rotate(-90 68.8 65.2)">2</text>
<text x="75.2" y="62.9" transform="rotate(-90 75.2 62.9)">1</text>
<text x="83.2" y="64.5" transform="rotate(-90 83.2 64.5)">1</text>
<text x="94.8" y="62.4">B9</text>
<text x="127.6" y="62.4">D1</text>
<text x="127.6" y="65.6">B12</text>
<text x="174.1" y="62.4">1</text>
<text x="178.8" y="62.4">2</text>
<text x="185.6" y="64.5" transform="rotate(-90 185.6 64.5)">1</text>
<text x="194.9" y="62.4">1</text>
<text x="199.6" y="62.4">2</text>
<text x="218" y="62.9">RFOUT_G1</text>
<text x="226.8" y="62.9">(8)</text>
<text x="67.3" y="70.4">GND</text>
<text x="73.7" y="70.4">GND</text>
<text x="75.2" y="68.4" transform="rotate(-90 75.2 68.4)">2</text>
<text x="83.2" y="70" transform="rotate(-90 83.2 70)">2</text>
<text x="127.6" y="68.8">E1</text>
<text x="146" y="69.3">PA_PE_G1 (8)</text>
<text x="146" y="66.1">LNA_PE_G1</text>
<text x="155.3" y="66.1">(9)</text>
<text x="185.6" y="70" transform="rotate(-90 185.6 70)">2</text>
<text x="30.5" y="76.5">1.5VDD</text>
<text x="46.1" y="76.8">1</text>
<text x="54" y="76.8">2</text>
<text x="81.7" y="72">GND</text>
<text x="94.8" y="76.8">B7</text>
<text x="127.6" y="76.8">F3</text>
<text x="184.1" y="72">GND</text>
<text x="214.8" y="77.3">ANT_TRN</text>
<text x="222.5" y="77.3">(10)</text>
<text x="56" y="78.9" transform="rotate(-90 56 78.9)">1</text>
<text x="64" y="78.9" transform="rotate(-90 64 78.9)">1</text>
<text x="72" y="78.9" transform="rotate(-90 72 78.9)">1</text>
<text x="80" y="78.9" transform="rotate(-90 80 78.9)">1</text>
<text x="93.9" y="80">C11</text>
<text x="93.9" y="83.2">C12</text>
<text x="127.6" y="81.6">F4</text>
<text x="127.6" y="78.4">G4</text>
<text x="172.5" y="83.2">1</text>
<text x="180.4" y="83.2">2</text>
<text x="186" y="83.7">3.3VD</text>
<text x="214.8" y="78.9">ANT_TRNB</text>
<text x="214.8" y="82.1">WLAN_LED</text>
<text x="223.4" y="78.9">(10)</text>
<text x="223.7" y="82.1">(13)</text>
<text x="17.3" y="89.6">1</text>
<text x="25.2" y="89.6">2</text>
<text x="54.5" y="86.4">GND</text>
<text x="56" y="84.4" transform="rotate(-90 56 84.4)">2</text>
<text x="62.5" y="86.4">GND</text>
<text x="64" y="84.4" transform="rotate(-90 64 84.4)">2</text>
<text x="70.5" y="86.4">GND</text>
<text x="72" y="84.4" transform="rotate(-90 72 84.4)">2</text>
<text x="78.5" y="86.4">GND</text>
<text x="80" y="84.4" transform="rotate(-90 80 84.4)">2</text>
<text x="94" y="89.6">A13</text>
<text x="127.6" y="86.4">B8</text>
<text x="127.6" y="88">D7</text>
<text x="169.6" y="88.5" transform="rotate(-90 169.6 88.5)">1</text>
<text x="176" y="88.5" transform="rotate(-90 176 88.5)">1</text>
<text x="6.8" y="90.1">1.2VD</text>
<text x="16" y="93.3" transform="rotate(-90 16 93.3)">1</text>
<text x="127.6" y="96">A12</text>
<text x="145.3" y="96">1</text>
<text x="150" y="96">2</text>
<text x="16" y="98.8" transform="rotate(-90 16 98.8)">2</text>
<text x="30.4" y="99.7" transform="rotate(-90 30.4 99.7)">1</text>
<text x="38.4" y="101.3" transform="rotate(-90 38.4 101.3)">1</text>
<text x="94.7" y="100.8">C6</text>
<text x="94.8" y="97.6">A6</text>
<text x="127.6" y="100.8">B11</text>
<text x="145.3" y="100.8">1</text>
<text x="150" y="100.8">2</text>
<text x="155.3" y="100.8">GND</text>
<text x="169.6" y="97.2" transform="rotate(-90 169.6 97.2)">2</text>
<text x="176" y="98.8" transform="rotate(-90 176 98.8)">2</text>
<text x="14.5" y="102.4">GND</text>
<text x="38.4" y="106.8" transform="rotate(-90 38.4 106.8)">2</text>
<text x="52.5" y="102.4">4</text>
<text x="52.5" y="105.6">3</text>
<text x="62" y="102.4">1</text>
<text x="62" y="105.6">2</text>
<text x="70.4" y="106.1" transform="rotate(-90 70.4 106.1)">1</text>
<text x="78.4" y="107.7" transform="rotate(-90 78.4 107.7)">1</text>
<text x="94.7" y="102.4">C7</text>
<text x="94.8" y="105.6">A5</text>
<text x="127.6" y="105.6">A9</text>
<text x="127.6" y="107.2">A10</text>
<text x="127.6" y="102.4">A11</text>
<text x="145.3" y="105.6">1</text>
<text x="150" y="105.6">2</text>
<text x="174.5" y="105.6">GND</text>
<text x="30.4" y="108.4" transform="rotate(-90 30.4 108.4)">2</text>
<text x="70.4" y="111.6" transform="rotate(-90 70.4 111.6)">2</text>
<text x="78.4" y="113.2" transform="rotate(-90 78.4 113.2)">2</text>
<text x="214.8" y="109.3">TSSI_PA0 (8)</text>
<text x="28.8" y="116.8">GND</text>
<text x="48" y="115.2">GND</text>
<text x="52.5" y="120">1</text>
<text x="60.4" y="120">2</text>
<text x="68.9" y="116.8">GND</text>
<text x="76.9" y="118.4">GND</text>
<text x="93.9" y="120">D12</text>
<text x="94.7" y="116.8">D6</text>
<text x="94.8" y="118.4">E2</text>
<text x="127.6" y="116.8">C9</text>
<text x="127.6" y="118.4">D9</text>
<text x="127.6" y="120">D8</text>
<text x="42" y="120.5">3.3VD</text>
<text x="65.6" y="122.1" transform="rotate(-90 65.6 122.1)">1</text>
<text x="72" y="122.1" transform="rotate(-90 72 122.1)">1</text>
<text x="78.4" y="122.1" transform="rotate(-90 78.4 122.1)">1</text>
<text x="127.6" y="121.6">C8</text>
<text x="137.3" y="121.6">1</text>
<text x="65.6" y="127.6" transform="rotate(-90 65.6 127.6)">2</text>
<text x="72" y="127.6" transform="rotate(-90 72 127.6)">2</text>
<text x="78.4" y="127.6" transform="rotate(-90 78.4 127.6)">2</text>
<text x="76.9" y="132.8">GND</text>
<text x="184.1" y="143.7">Title</text>
<text x="184.1" y="148.5">Size</text>
<text x="190.5" y="148.5">Document Number</text>
<text x="190.5" y="145.3">RT3052-A RF</text>
<text x="236.9" y="148.5">Rev</text>
<text x="184.1" y="153.3">Date:</text>
<text x="185.7" y="150.1">B</text>
<text x="190.5" y="150.4">11-RT3052-RF-A.SCH</text>
<text x="190.6" y="153.3">Wednesday, October 08, 2008</text>
<text x="216.1" y="153.3">Sheet</text>
<text x="224.1" y="153.3">2</text>
<text x="228.9" y="153.3">of</text>
<text x="233.7" y="153.3">14</text>
<text x="238.5" y="150.1">2.2</text>
</g>
<g font-size="1.4" fill="#000080">
<text x="170.9" y="14.1">C1</text>
<text x="172.7" y="17.6">10nF</text>
<text x="97.7" y="23.7">U1A</text>
<text x="159.4" y="23.2">1.5nH</text>
<text x="159.9" y="21">L1</text>
<text x="165.7" y="20.8">C2</text>
<text x="165.7" y="23.7">1.5pF</text>
<text x="144.1" y="28.5">R1</text>
<text x="148.9" y="28.5">0 ohm</text>
<text x="172.9" y="28.5">C3</text>
<text x="179.3" y="28.5">1.5pF</text>
<text x="193.7" y="28.5">C4</text>
<text x="200.1" y="28.5">10pF</text>
<text x="26.3" y="31.7">C5</text>
<text x="26.5" y="34.6">10pF</text>
<text x="34" y="34.6">10pF</text>
<text x="34.1" y="31.9">C6</text>
<text x="42" y="32">C7</text>
<text x="42.1" y="34.7">10pF</text>
<text x="50.1" y="34.6">100pF</text>
<text x="50.3" y="31.9">C8</text>
<text x="58.1" y="31.9">C9</text>
<text x="58.1" y="34.9">100pF</text>
<text x="144.1" y="31.7">R2</text>
<text x="148.9" y="31.7">0 ohm</text>
<text x="172.9" y="34.9">C10</text>
<text x="172.9" y="31.7">L2</text>
<text x="177.7" y="31.7">1.5nH</text>
<text x="179.3" y="34.9">10pF</text>
<text x="193.7" y="34.9">C11</text>
<text x="200.1" y="34.9">10pF</text>
<text x="59.6" y="39.5">C13</text>
<text x="187.3" y="38.1">C12</text>
<text x="187.3" y="39.7">1pF/NI</text>
<text x="59.6" y="42.6">1uF</text>
<text x="64.4" y="44.3">C15</text>
<text x="64.4" y="47.4">1uF</text>
<text x="70.9" y="47.9">C16</text>
<text x="77.3" y="47.9">C17</text>
<text x="83.6" y="47.9">C18</text>
<text x="170.5" y="42.7">C14</text>
<text x="172.9" y="46.4">10nF</text>
<text x="70.8" y="50.6">0.1uF</text>
<text x="77.2" y="50.7">10pF</text>
<text x="83.7" y="50.6">100pF</text>
<text x="160.1" y="49.3">L3</text>
<text x="160.1" y="52.5">1.5nH</text>
<text x="166.5" y="49.3">C19</text>
<text x="166.5" y="52.5">1.5pF</text>
<text x="144.1" y="57.3">R3</text>
<text x="148.9" y="57.3">0 ohm</text>
<text x="172.9" y="57.3">C20</text>
<text x="179.3" y="57.3">1.5pF</text>
<text x="196.4" y="54.3">C21</text>
<text x="200.1" y="57.3">10pF</text>
<text x="69.2" y="60.3">C22</text>
<text x="69.2" y="63.4">1uF</text>
<text x="75.9" y="63.9">C25</text>
<text x="83.7" y="65.5">C26</text>
<text x="144.1" y="60.5">R4</text>
<text x="148.9" y="60.5">0 ohm</text>
<text x="172.9" y="60.5">L4</text>
<text x="172.9" y="63.7">C23</text>
<text x="177.7" y="60.5">1.5nH</text>
<text x="179.3" y="63.7">10pF</text>
<text x="195.9" y="60.5">C24</text>
<text x="200.1" y="63.7">10pF</text>
<text x="75.7" y="66.6">10nF</text>
<text x="83.7" y="68.3">10nF</text>
<text x="187.3" y="66.9">C27</text>
<text x="187.3" y="68.5">1pF/NI</text>
<text x="49.7" y="75.5">L5</text>
<text x="48.4" y="78.4">0 ohm</text>
<text x="56.4" y="79.5">C213</text>
<text x="56.4" y="83.2">10uF</text>
<text x="64.5" y="79.9">C28</text>
<text x="64.7" y="82.4">0.1uF</text>
<text x="72.4" y="79.9">C29</text>
<text x="72.7" y="82.7">0.1uF</text>
<text x="80.4" y="79.9">C30</text>
<text x="80.7" y="82.4">0.1uF</text>
<text x="20.8" y="88.3">L40</text>
<text x="172.9" y="84.5">R5</text>
<text x="179.3" y="84.5">10K</text>
<text x="16.2" y="93.8">C31</text>
<text x="19.6" y="91.2">0 ohm</text>
<text x="144.1" y="94.1">C32</text>
<text x="148.9" y="94.1">0.1uF</text>
<text x="170.5" y="91.4">R6</text>
<text x="170.5" y="93.3">20K</text>
<text x="177.4" y="92.8">CT6103-3435-5P</text>
<text x="177.7" y="90.3">RT1</text>
<text x="16.4" y="97.2">4.7uF</text>
<text x="54.5" y="100.5">U2</text>
<text x="144.1" y="98.9">C33</text>
<text x="148.9" y="98.9">0.1uF</text>
<text x="32" y="103.7">R7</text>
<text x="32" y="105.3">12K 1%</text>
<text x="40" y="103.7">C34</text>
<text x="40" y="105.3">100pF</text>
<text x="70.9" y="107.2">C36</text>
<text x="144.1" y="103.7">C35</text>
<text x="148.9" y="103.7">0.1uF</text>
<text x="50.8" y="109.2">XTAL/3.2x2.5/40MHz</text>
<text x="70.9" y="110.1">27pF</text>
<text x="78.8" y="111.5">22nF</text>
<text x="78.9" y="108.7">C37</text>
<text x="56" y="118.7">L6</text>
<text x="54.8" y="121.6">0 ohm</text>
<text x="66" y="126">0.1uF</text>
<text x="66.1" y="123.1">C38</text>
<text x="72.4" y="123.1">C39</text>
<text x="72.5" y="125.8">0.1uF</text>
<text x="78.8" y="123.2">C40</text>
<text x="78.8" y="126">0.1uF</text>
<text x="141.3" y="122.3">TP4</text>
<text x="97.7" y="126.1">RT3052</text>
</g>
<g font-size="1.4" fill="#004080">
<text x="98.5" y="29.5">RF1_LO_V12A</text>
<text x="98.5" y="27.9">LDORF_OUT_V12</text>
<text x="117" y="27.9">RF0_2G_INP</text>
<text x="98.5" y="31.1">RF0_LO_V12A</text>
<text x="98.5" y="32.7">RF_BB1_V12A</text>
<text x="98.5" y="34.3">RF0_V12A</text>
<text x="98.5" y="35.9">RF1_V12A</text>
<text x="116.3" y="34.3">RF0_2G_OUT</text>
<text x="116.9" y="31.1">RF0_2G_INN</text>
<text x="98.5" y="37.5">RF_BB2_V12A</text>
<text x="116.6" y="37.5">RF0_LNA_PE</text>
<text x="117.5" y="40.7">RF0_PA_PE</text>
<text x="98.5" y="43.9">VCO_VCO_V12A</text>
<text x="98.5" y="45.5">VCO_LO_V12A</text>
<text x="98.5" y="47.1">PLL_PRE_V12A</text>
<text x="98.5" y="42.3">LDOPLL_OUT_V12</text>
<text x="98.5" y="48.7">PLL_DIV_V12A</text>
<text x="98.5" y="59.9">ADC_V12D</text>
<text x="98.5" y="58.3">LDOADC_OUT_V12</text>
<text x="116.9" y="59.9">RF1_2G_INN</text>
<text x="117" y="56.7">RF1_2G_INP</text>
<text x="98.5" y="63.1">ADC_V12A</text>
<text x="116.3" y="63.1">RF1_2G_OUT</text>
<text x="116.6" y="66.3">RF1_LNA_PE</text>
<text x="117.5" y="69.5">RF1_PA_PE</text>
<text x="98.5" y="77.5">LDORF_IN_VX</text>
<text x="119" y="77.5">ANT_TRN</text>
<text x="98.5" y="80.7">LDOADC_IN_VX</text>
<text x="98.5" y="83.9">LDODIG_IN_VX</text>
<text x="116" y="82.3">WLAN_LED_N</text>
<text x="118" y="79.1">ANT_TRNB</text>
<text x="116.7" y="87.1">RF0_TSSI_IN</text>
<text x="116.7" y="88.7">RF1_TSSI_IN</text>
<text x="98.5" y="90.3">LDODIG_OUT_V12</text>
<text x="98.5" y="101.5">PLL_X1</text>
<text x="98.5" y="98.3">BG_RES_12K</text>
<text x="114.6" y="101.5">ADC_VREF025N</text>
<text x="118" y="96.7">ADC_VREF</text>
<text x="98.5" y="103.1">PLL_X2</text>
<text x="98.5" y="106.3">PLL_VC_CAP</text>
<text x="114.6" y="103.1">ADC_VREF025P</text>
<text x="117" y="106.3">ADC_VREFN</text>
<text x="117" y="107.9">ADC_VREFP</text>
<text x="98.5" y="117.5">BG_V33A</text>
<text x="98.5" y="119.1">RF_V33A</text>
<text x="115.2" y="117.5">BASE_TRX_QN</text>
<text x="115.3" y="119.1">BASE_TRX_QP</text>
<text x="98.5" y="120.7">LDO_V33A</text>
<text x="115.9" y="120.7">BASE_TRX_IN</text>
<text x="116" y="122.3">BASE_TRX_IP</text>
</g>
<text font-size="1.3" fill="#00f" x="54.6" y="107">2.5x3.2</text>
<g font-size="1.1">
<text x="25.7" y="1.2">5</text>
<text x="73.7" y="1.2">4</text>
<text x="121.7" y="1.2">3</text>
<text x="169.7" y="1.2">2</text>
<text x="217.7" y="1.2">1</text>
<text x=".4" y="21.6">D</text>
<text x="242.1" y="21.6">D</text>
<text x=".4" y="59.6">C</text>
<text x="242.1" y="59.6">C</text>
<text x=".4" y="97.6">B</text>
<text x="242.1" y="97.6">B</text>
<text x=".4" y="135.6">A</text>
<text x="242.1" y="135.6">A</text>
<text x="25.7" y="154.8">5</text>
<text x="73.7" y="154.8">4</text>
<text x="121.7" y="154.8">3</text>
<text x="169.7" y="154.8">2</text>
<text x="217.7" y="154.8">1</text>
</g>
</svg>
